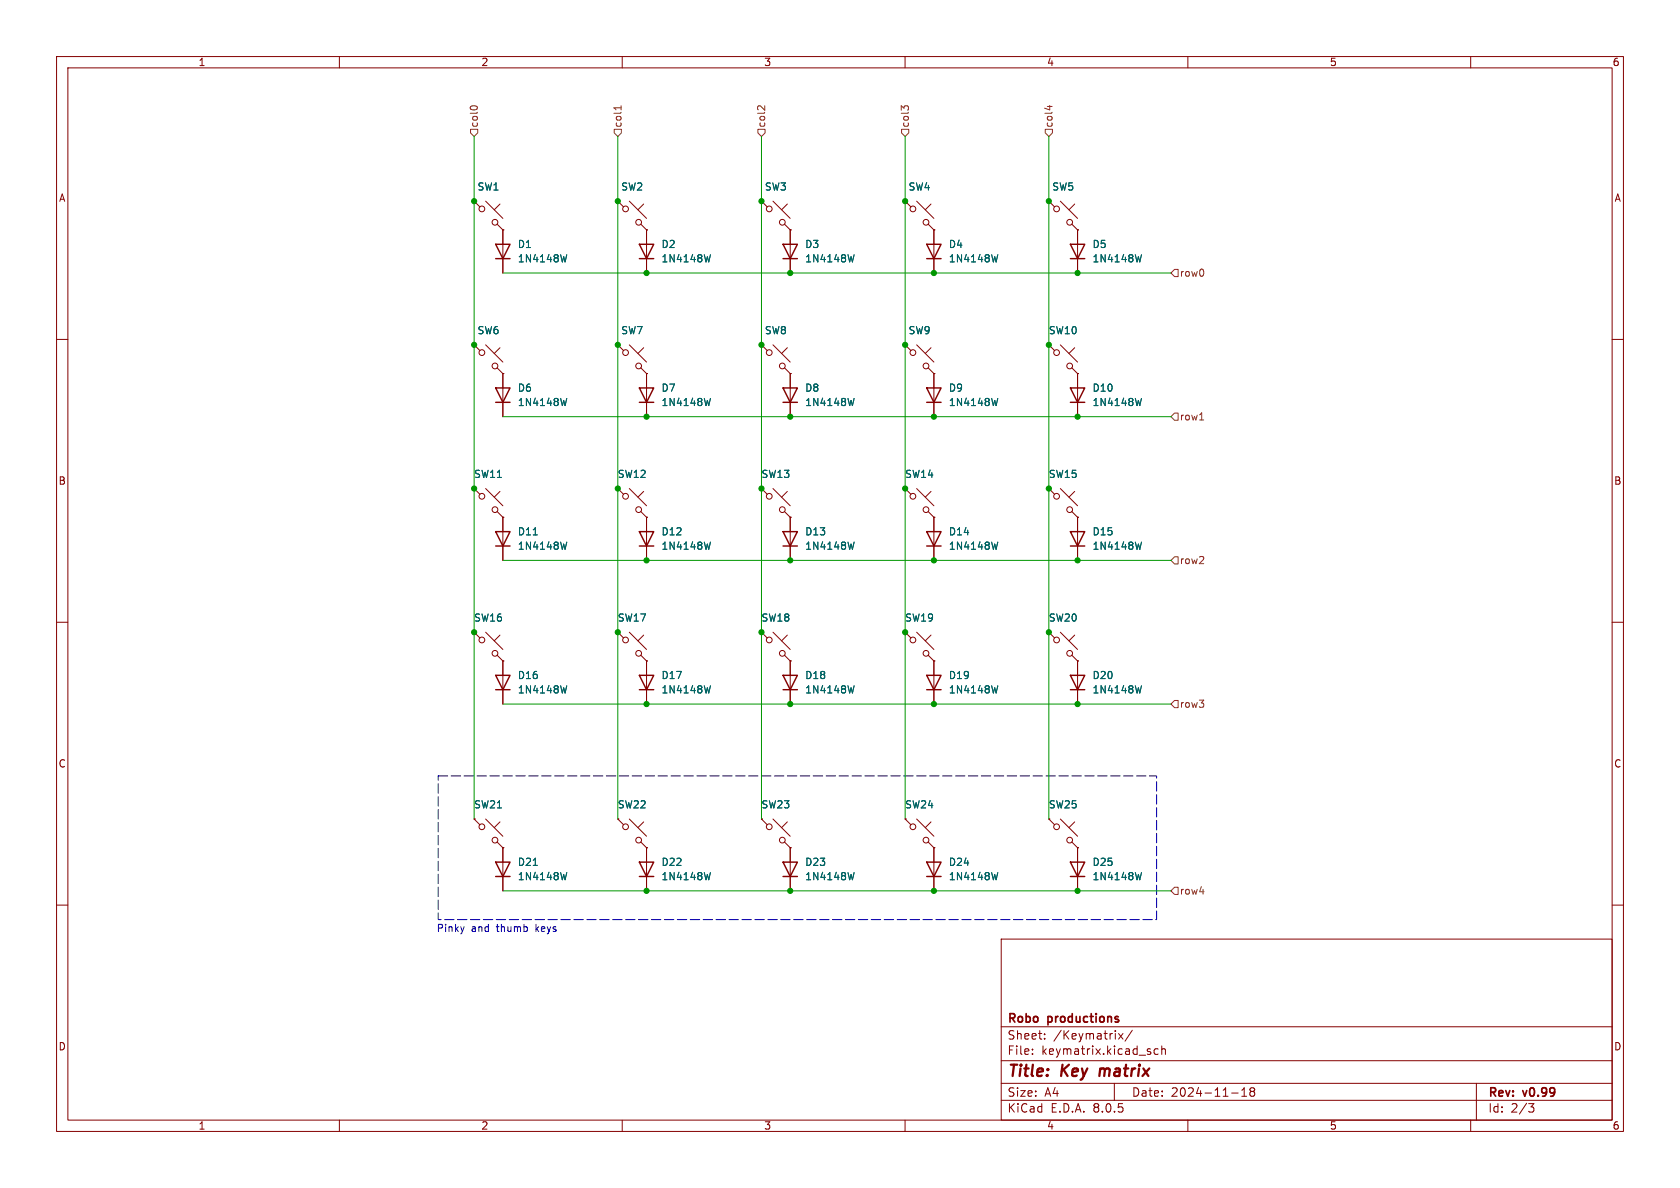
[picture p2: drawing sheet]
<svg xmlns="http://www.w3.org/2000/svg" width="297mm" height="210mm" viewBox="0 0 297 210" stroke-linecap="round" stroke-linejoin="round" font-family="sans-serif">
<g fill="none" stroke="#840000" stroke-width=".18">
<path d="M10 10h277v190h-277zM12 12h273v186h-273zM60 10v2M110 10v2M160 10v2M210 10v2M260 10v2M83.8 35.6l1 1M83.8 35.6h.1M85.9 35.6l3 3M87.9 39.6l1 1M88.4 36.1l-1 1"/>
<path d="M109.2 35.6l1 1M109.2 35.6h.1M111.3 35.6l3 3M113.3 39.6l1 1M113.8 36.1l-1 1M134.6 35.6l1 1M134.6 35.6h.1M136.7 35.6l3 3M138.7 39.6l1 1M139.2 36.1l-1 1M160 35.6l1 1M160 35.6h.1"/>
<path d="M162.1 35.6l3 3M164.1 39.6l1 1M164.6 36.1l-1 1M185.4 35.6l1 1M185.4 35.6h.1M187.5 35.6l3 3M189.5 39.6l1 1M190 36.1l-1 1M10 60h2M88.9 40.6h.1M88.9 40.6v7.7M114.3 40.6h.1"/>
<path d="M114.3 40.6v7.7M139.7 40.6h.1M139.7 40.6v7.7M165.1 40.6h.1M165.1 40.6v7.7M190.5 40.6h.1M190.5 40.6v7.7M285 60h2M83.8 61l1 1M83.8 61h.1M85.9 61l3 3M87.9 65l1 1"/>
<path d="M88.4 61.5l-1 1M88.9 66h.1M88.9 66v7.7M109.2 61l1 1M109.2 61h.1M111.3 61l3 3M113.3 65l1 1M113.8 61.5l-1 1M114.3 66h.1M114.3 66v7.7M134.6 61l1 1M134.6 61h.1"/>
<path d="M136.7 61l3 3M138.7 65l1 1M139.2 61.5l-1 1M139.7 66h.1M139.7 66v7.7M160 61l1 1M160 61h.1M162.1 61l3 3M164.1 65l1 1M164.6 61.5l-1 1M165.1 66h.1M165.1 66v7.7"/>
<path d="M185.4 61l1 1M185.4 61h.1M187.5 61l3 3M189.5 65l1 1M190 61.5l-1 1M190.5 66h.1M190.5 66v7.7M83.8 86.4l1 1M83.8 86.4h.1M85.9 86.4l3 3M87.9 90.4l1 1M88.4 86.9l-1 1"/>
<path d="M88.9 91.4h.1M88.9 91.4v7.7M109.2 86.4l1 1M109.2 86.4h.1M111.3 86.4l3 3M113.3 90.4l1 1M113.8 86.9l-1 1M114.3 91.4h.1M114.3 91.4v7.7M134.6 86.4l1 1M134.6 86.4h.1M136.7 86.4l3 3"/>
<path d="M138.7 90.4l1 1M139.2 86.9l-1 1M139.7 91.4h.1M139.7 91.4v7.7M160 86.4l1 1M160 86.4h.1M162.1 86.4l3 3M164.1 90.4l1 1M164.6 86.9l-1 1M165.1 91.4h.1M165.1 91.4v7.7M185.4 86.4l1 1"/>
<path d="M185.4 86.4h.1M187.5 86.4l3 3M189.5 90.4l1 1M190 86.9l-1 1M190.5 91.4h.1M190.5 91.4v7.7M10 110h2M83.8 111.8l1 1M83.8 111.8h.1M85.9 111.8l3 3M87.9 115.8l1 1M88.4 112.3l-1 1"/>
<path d="M88.9 116.8h.1M88.9 116.8v7.7M109.2 111.8l1 1M109.2 111.8h.1M111.3 111.8l3 3M113.3 115.8l1 1M113.8 112.3l-1 1M114.3 116.8h.1M114.3 116.8v7.7M134.6 111.8l1 1M134.6 111.8h.1M136.7 111.8l3 3"/>
<path d="M138.7 115.8l1 1M139.2 112.3l-1 1M139.7 116.8h.1M139.7 116.8v7.7M160 111.8l1 1M160 111.8h.1M162.1 111.8l3 3M164.1 115.8l1 1M164.6 112.3l-1 1M165.1 116.8h.1M165.1 116.8v7.7M185.4 111.8l1 1"/>
<path d="M185.4 111.8h.1M187.5 111.8l3 3M189.5 115.8l1 1M190 112.3l-1 1M190.5 116.8h.1M190.5 116.8v7.7M285 110h2M10 160h2M83.8 144.8l1 1M83.8 144.8h.1M85.9 144.8l3 3M87.9 148.8l1 1.1"/>
<path d="M88.4 145.3l-1 1M88.9 149.9h.1M88.9 149.9v7.6M109.2 144.8l1 1M109.2 144.8h.1M111.3 144.8l3 3M113.3 148.8l1 1.1M113.8 145.3l-1 1M114.3 149.9h.1M114.3 149.9v7.6M134.6 144.8l1 1M134.6 144.8h.1"/>
<path d="M136.7 144.8l3 3M138.7 148.8l1 1.1M139.2 145.3l-1 1M139.7 149.9h.1M139.7 149.9v7.6M160 144.8l1 1M160 144.8h.1M162.1 144.8l3 3M164.1 148.8l1 1.1M164.6 145.3l-1 1M165.1 149.9h.1M165.1 149.9v7.6"/>
<path d="M185.4 144.8l1 1M185.4 144.8h.1M187.5 144.8l3 3M189.5 148.8l1 1.1M190 145.3l-1 1M190.5 149.9h.1M190.5 149.9v7.6M285 160h2M177 166h108v32h-108zM60 198v2M110 198v2M160 198v2"/>
<path d="M177 194.5h108M177 191.5h108M177 187.5h108M177 181.5h108M182.5 186.3v.1M182.5 185.5v.1M184.7 183.6v.1M184.7 182.8v.1M197 191.5v3M197.7 182.7l.8 1M198.5 182.7l-.8 1M200.2 182.1l-1.3 2"/>
<path d="M204.7 185.5l-.4-.1-.3 .3v.4l.2 .2h.5M205.4 185.5l.2-.1 .4 .1v.9M205.4 184.9v1.5M210 198v2M217.7 193.2h1.2M219.5 193.8h.9M219.5 192.7l.5-.4v1.5M221.2 192.9l-.2 .3v.3l.2 .3 .5-.1 .1-.2-.1-.4-.2-.2M221.2 192.9l-.2-.2 .2-.4 .5 .1 .1 .2-.3 .3M221.2 192.9h.3M260 198v2M261 191.5v6.5"/>
<path d="M270.2 195.1h1l-.5 .6 .4 .1 .1 .5-.3 .3h-.4"/>
<circle cx="85.2" cy="36.9" r=".51"/>
<circle cx="87.5" cy="39.3" r=".51"/>
<circle cx="110.6" cy="36.9" r=".51"/>
<circle cx="112.9" cy="39.3" r=".51"/>
<circle cx="136" cy="36.9" r=".51"/>
<circle cx="138.3" cy="39.3" r=".51"/>
<circle cx="161.4" cy="36.9" r=".51"/>
<circle cx="163.7" cy="39.3" r=".51"/>
<circle cx="186.8" cy="36.9" r=".51"/>
<circle cx="189.1" cy="39.3" r=".51"/>
<circle cx="85.2" cy="62.3" r=".51"/>
<circle cx="87.5" cy="64.7" r=".51"/>
<circle cx="110.6" cy="62.3" r=".51"/>
<circle cx="112.9" cy="64.7" r=".51"/>
<circle cx="136" cy="62.3" r=".51"/>
<circle cx="138.3" cy="64.7" r=".51"/>
<circle cx="161.4" cy="62.3" r=".51"/>
<circle cx="163.7" cy="64.7" r=".51"/>
<circle cx="186.8" cy="62.3" r=".51"/>
<circle cx="189.1" cy="64.7" r=".51"/>
<circle cx="85.2" cy="87.7" r=".51"/>
<circle cx="87.5" cy="90.1" r=".51"/>
<circle cx="110.6" cy="87.7" r=".51"/>
<circle cx="112.9" cy="90.1" r=".51"/>
<circle cx="136" cy="87.7" r=".51"/>
<circle cx="138.3" cy="90.1" r=".51"/>
<circle cx="161.4" cy="87.7" r=".51"/>
<circle cx="163.7" cy="90.1" r=".51"/>
<circle cx="186.8" cy="87.7" r=".51"/>
<circle cx="189.1" cy="90.1" r=".51"/>
<circle cx="85.2" cy="113.1" r=".51"/>
<circle cx="87.5" cy="115.5" r=".51"/>
<circle cx="110.6" cy="113.1" r=".51"/>
<circle cx="112.9" cy="115.5" r=".51"/>
<circle cx="136" cy="113.1" r=".51"/>
<circle cx="138.3" cy="115.5" r=".51"/>
<circle cx="161.4" cy="113.1" r=".51"/>
<circle cx="163.7" cy="115.5" r=".51"/>
<circle cx="186.8" cy="113.1" r=".51"/>
<circle cx="189.1" cy="115.5" r=".51"/>
<circle cx="85.2" cy="146.2" r=".51"/>
<circle cx="87.5" cy="148.5" r=".51"/>
<circle cx="110.6" cy="146.2" r=".51"/>
<circle cx="112.9" cy="148.5" r=".51"/>
<circle cx="136" cy="146.2" r=".51"/>
<circle cx="138.3" cy="148.5" r=".51"/>
<circle cx="161.4" cy="146.2" r=".51"/>
<circle cx="163.7" cy="148.5" r=".51"/>
<circle cx="186.8" cy="146.2" r=".51"/>
<circle cx="189.1" cy="148.5" r=".51"/>
</g>
<path d="M194.5 188.9l-.2 1.3" fill="none" stroke="#840000" stroke-width=".4"/>
<g fill="none" stroke="#840000" stroke-width=".25">
<path d="M87.6 43.2h2.6l-1.3 2.5zM87.6 45.7h2.6M113 43.2h2.6l-1.3 2.5zM113 45.7h2.6M138.4 43.2h2.6l-1.3 2.5zM138.4 45.7h2.6M163.8 43.2h2.6l-1.3 2.5zM163.8 45.7h2.6M189.2 43.2h2.6l-1.3 2.5zM189.2 45.7h2.6M87.6 68.6h2.6l-1.3 2.5zM87.6 71.1h2.6"/>
<path d="M113 68.6h2.6l-1.3 2.5zM113 71.1h2.6M138.4 68.6h2.6l-1.3 2.5zM138.4 71.1h2.6M163.8 68.6h2.6l-1.3 2.5zM163.8 71.1h2.6M189.2 68.6h2.6l-1.3 2.5zM189.2 71.1h2.6M87.6 94h2.6l-1.3 2.5zM87.6 96.5h2.6M113 94h2.6l-1.3 2.5zM113 96.5h2.6"/>
<path d="M138.4 94h2.6l-1.3 2.5zM138.4 96.5h2.6M163.8 94h2.6l-1.3 2.5zM163.8 96.5h2.6M189.2 94h2.6l-1.3 2.5zM189.2 96.5h2.6M87.6 119.4h2.6l-1.3 2.5zM113 119.4h2.6l-1.3 2.5zM138.4 119.4h2.6l-1.3 2.5zM163.8 119.4h2.6l-1.3 2.5zM189.2 119.4h2.6l-1.3 2.5zM87.6 121.9h2.6"/>
<path d="M113 121.9h2.6M138.4 121.9h2.6M163.8 121.9h2.6M189.2 121.9h2.6M87.6 152.4h2.6l-1.3 2.5zM87.6 154.9h2.6M113 152.4h2.6l-1.3 2.5zM113 154.9h2.6M138.4 152.4h2.6l-1.3 2.5zM138.4 154.9h2.6M163.8 152.4h2.6l-1.3 2.5zM163.8 154.9h2.6"/>
<path d="M189.2 152.4h2.6l-1.3 2.5zM189.2 154.9h2.6"/>
</g>
<g fill="none" stroke="#006464" stroke-width=".18">
<path d="M100.2 45l-.3 1.3M125.6 45l-.3 1.3M151 45l-.3 1.3M176.4 45l-.3 1.3M201.8 45l-.3 1.3M100.2 70.4l-.3 1.3M125.6 70.4l-.3 1.3M151 70.4l-.3 1.3M176.4 70.4l-.3 1.3M201.8 70.4l-.3 1.3M94.3 94.6h.7M100.2 95.8l-.3 1.3"/>
<path d="M125.6 95.8l-.3 1.3M151 95.8l-.3 1.3M176.4 95.8l-.3 1.3M201.8 95.8l-.3 1.3M100.2 121.2l-.3 1.3M125.6 121.2l-.3 1.3M151 121.2l-.3 1.3M176.4 121.2l-.3 1.3M201.8 121.2l-.3 1.3M94.3 153h.7M100.2 154.2l-.3 1.3M125.6 154.2l-.3 1.3"/>
<path d="M151 154.2l-.3 1.3M176.4 154.2l-.3 1.3M201.8 154.2l-.3 1.3"/>
</g>
<g fill="none" stroke="#725600" stroke-width=".18">
<path d="M83.2 18.9l.4-.2 .7 .2M109.8 18.7v.7M109.8 19.1h-1.3l.2 .1M135.2 18.7v.8l-.7-.7-.3-.1-.3 .2M159.8 18.9l.3-.2h.3l.2 .2M159.8 19.1l-.5-.4v.8M185.2 18.8h.8M185.6 18.6v.8M83.2 22.9h1.3v.6l-.7 .6-.6-.6zM108.6 22.9h1.3v.6l-.7 .6-.6-.6zM134 22.9h1.3v.6l-.7 .6-.6-.6zM159.4 22.9h1.3v.6l-.7 .6-.6-.6z"/>
<path d="M184.8 22.9h1.3v.6l-.7 .6-.6-.6zM207 48.3l.6-.7h.7v1.3h-.7zM207 73.7l.6-.7h.7v1.3h-.7zM212.1 74.2h.7M207.6 98.4h.7v1.3h-.7l-.6-.6zM207.6 123.8h.7v1.3h-.7l-.6-.6zM207.6 156.8h.7v1.3h-.7l-.6-.6zM212.1 157.6h.8"/>
</g>
<path d="M82 163.8l-.3 .9" fill="none" stroke="#0000c2" stroke-width=".18"/>
<path d="M77.5 137.2h127v25.4h-127z" fill="none" stroke="#000084" stroke-width=".18" stroke-dasharray="1.7 .6"/>
<path d="M83.8 24.1v120.7M109.2 24.1v120.7M134.6 24.1v120.7M160 24.1v120.7M185.4 24.1v120.7M88.9 48.3h118.1M88.9 73.7h118.1M88.9 99.1h118.1M88.9 124.5h118.1M88.9 157.5h118.1" fill="none" stroke="#009600" stroke-width=".18"/>
<g fill="#009600" stroke="#009600" stroke-width=".18">
<circle cx="114.3" cy="157.5" r=".46"/>
<circle cx="134.6" cy="111.8" r=".46"/>
<circle cx="139.7" cy="124.5" r=".46"/>
<circle cx="114.3" cy="124.5" r=".46"/>
<circle cx="109.2" cy="111.8" r=".46"/>
<circle cx="83.8" cy="111.8" r=".46"/>
<circle cx="139.7" cy="99.1" r=".46"/>
<circle cx="114.3" cy="99.1" r=".46"/>
<circle cx="114.3" cy="48.3" r=".46"/>
<circle cx="114.3" cy="73.7" r=".46"/>
<circle cx="134.6" cy="86.4" r=".46"/>
<circle cx="83.8" cy="35.6" r=".46"/>
<circle cx="83.8" cy="61" r=".46"/>
<circle cx="109.2" cy="35.6" r=".46"/>
<circle cx="134.6" cy="61" r=".46"/>
<circle cx="109.2" cy="61" r=".46"/>
<circle cx="109.2" cy="86.4" r=".46"/>
<circle cx="83.8" cy="86.4" r=".46"/>
<circle cx="165.1" cy="73.7" r=".46"/>
<circle cx="139.7" cy="73.7" r=".46"/>
<circle cx="160" cy="61" r=".46"/>
<circle cx="160" cy="86.4" r=".46"/>
<circle cx="190.5" cy="73.7" r=".46"/>
<circle cx="185.4" cy="86.4" r=".46"/>
<circle cx="134.6" cy="35.6" r=".46"/>
<circle cx="160" cy="35.6" r=".46"/>
<circle cx="190.5" cy="48.3" r=".46"/>
<circle cx="139.7" cy="48.3" r=".46"/>
<circle cx="165.1" cy="48.3" r=".46"/>
<circle cx="185.4" cy="35.6" r=".46"/>
<circle cx="185.4" cy="61" r=".46"/>
<circle cx="190.5" cy="99.1" r=".46"/>
<circle cx="185.4" cy="111.8" r=".46"/>
<circle cx="190.5" cy="124.5" r=".46"/>
<circle cx="165.1" cy="124.5" r=".46"/>
<circle cx="190.5" cy="157.5" r=".46"/>
<circle cx="165.1" cy="99.1" r=".46"/>
<circle cx="160" cy="111.8" r=".46"/>
<circle cx="139.7" cy="157.5" r=".46"/>
<circle cx="165.1" cy="157.5" r=".46"/>
</g>
<g font-size="2.8" fill="#840000">
<text x="178" y="190.9">Title:</text>
<text x="187.7" y="190.9">Key</text>
<text x="195.2" y="190.9">matrix</text>
</g>
<g font-size="2.1" fill="#840000">
<text x="178" y="184">Sheet:</text>
<text x="178" y="181.2">Robo</text>
<text x="185.3" y="181.2">productions</text>
<text x="186.2" y="184">/Keymatrix/</text>
<text x="178" y="186.7">File:</text>
<text x="184.1" y="186.7">keymatrix.kicad_sch</text>
<text x="178" y="196.9">KiCad</text>
<text x="178" y="194.1">Size:</text>
<text x="184.7" y="194.1">A4</text>
<text x="185.7" y="196.9">E.D.A.</text>
<text x="193.3" y="196.9">8.0.5</text>
<text x="200" y="194.1">Date:</text>
<text x="207" y="194.1">2024-11-18</text>
<text x="263" y="194.3">Rev:</text>
<text x="263" y="196.9">Id:</text>
<text x="267.1" y="196.9">2/3</text>
<text x="269.4" y="194.3">v0.99</text>
</g>
<g font-size="1.8" fill="#840000">
<text x="35" y="11.9">1</text>
<text x="85" y="11.9">2</text>
<text x="135" y="11.9">3</text>
<text x="185" y="11.9">4</text>
<text x="235" y="11.9">5</text>
<text x="285" y="11.9">6</text>
<text x="10.3" y="35.9">A</text>
<text x="285.3" y="35.9">A</text>
<text x="10.3" y="85.9">B</text>
<text x="285.3" y="85.9">B</text>
<text x="10.3" y="135.9">C</text>
<text x="285.3" y="135.9">C</text>
<text x="10.3" y="185.9">D</text>
<text x="285.3" y="185.9">D</text>
<text x="35" y="199.9">1</text>
<text x="85" y="199.9">2</text>
<text x="135" y="199.9">3</text>
<text x="185" y="199.9">4</text>
<text x="235" y="199.9">5</text>
<text x="285" y="199.9">6</text>
</g>
<g font-size="1.8" fill="#725600">
<text x="84.7" y="22.7" transform="rotate(-90 84.7 22.7)">col0</text>
<text x="110.1" y="22.7" transform="rotate(-90 110.1 22.7)">col1</text>
<text x="135.5" y="22.7" transform="rotate(-90 135.5 22.7)">col2</text>
<text x="160.9" y="22.7" transform="rotate(-90 160.9 22.7)">col3</text>
<text x="186.3" y="22.7" transform="rotate(-90 186.3 22.7)">col4</text>
<text x="208.5" y="49.1">row0</text>
<text x="208.5" y="74.5">row1</text>
<text x="208.5" y="99.9">row2</text>
<text x="208.5" y="125.3">row3</text>
<text x="208.5" y="158.3">row4</text>
</g>
<g font-size="1.8" fill="#006464">
<text x="84.3" y="33.9">SW1</text>
<text x="109.7" y="33.9">SW2</text>
<text x="135.1" y="33.9">SW3</text>
<text x="160.5" y="33.9">SW4</text>
<text x="185.9" y="33.9">SW5</text>
<text x="91.4" y="44">D1</text>
<text x="91.4" y="46.6">1N4148W</text>
<text x="116.8" y="44">D2</text>
<text x="116.8" y="46.6">1N4148W</text>
<text x="142.2" y="44">D3</text>
<text x="142.2" y="46.6">1N4148W</text>
<text x="167.6" y="44">D4</text>
<text x="167.6" y="46.6">1N4148W</text>
<text x="193" y="44">D5</text>
<text x="193" y="46.6">1N4148W</text>
<text x="84.3" y="59.3">SW6</text>
<text x="109.7" y="59.3">SW7</text>
<text x="135.1" y="59.3">SW8</text>
<text x="160.5" y="59.3">SW9</text>
<text x="185.3" y="59.3">SW10</text>
<text x="91.4" y="69.4">D6</text>
<text x="91.4" y="72">1N4148W</text>
<text x="116.8" y="69.4">D7</text>
<text x="116.8" y="72">1N4148W</text>
<text x="142.2" y="69.4">D8</text>
<text x="142.2" y="72">1N4148W</text>
<text x="167.6" y="69.4">D9</text>
<text x="167.6" y="72">1N4148W</text>
<text x="193" y="69.4">D10</text>
<text x="193" y="72">1N4148W</text>
<text x="83.7" y="84.7">SW11</text>
<text x="109.1" y="84.7">SW12</text>
<text x="134.5" y="84.7">SW13</text>
<text x="159.9" y="84.7">SW14</text>
<text x="185.3" y="84.7">SW15</text>
<text x="91.4" y="94.8">D11</text>
<text x="116.8" y="94.8">D12</text>
<text x="142.2" y="94.8">D13</text>
<text x="167.6" y="94.8">D14</text>
<text x="193" y="94.8">D15</text>
<text x="91.4" y="97.4">1N4148W</text>
<text x="116.8" y="97.4">1N4148W</text>
<text x="142.2" y="97.4">1N4148W</text>
<text x="167.6" y="97.4">1N4148W</text>
<text x="193" y="97.4">1N4148W</text>
<text x="83.7" y="110.1">SW16</text>
<text x="109.1" y="110.1">SW17</text>
<text x="134.5" y="110.1">SW18</text>
<text x="159.9" y="110.1">SW19</text>
<text x="185.3" y="110.1">SW20</text>
<text x="91.4" y="120.2">D16</text>
<text x="91.4" y="122.8">1N4148W</text>
<text x="116.8" y="120.2">D17</text>
<text x="116.8" y="122.8">1N4148W</text>
<text x="142.2" y="120.2">D18</text>
<text x="142.2" y="122.8">1N4148W</text>
<text x="167.6" y="120.2">D19</text>
<text x="167.6" y="122.8">1N4148W</text>
<text x="193" y="120.2">D20</text>
<text x="193" y="122.8">1N4148W</text>
<text x="83.7" y="143.1">SW21</text>
<text x="109.1" y="143.1">SW22</text>
<text x="134.5" y="143.1">SW23</text>
<text x="159.9" y="143.1">SW24</text>
<text x="185.3" y="143.1">SW25</text>
<text x="91.4" y="153.3">D21</text>
<text x="91.4" y="155.8">1N4148W</text>
<text x="116.8" y="153.3">D22</text>
<text x="116.8" y="155.8">1N4148W</text>
<text x="142.2" y="153.3">D23</text>
<text x="142.2" y="155.8">1N4148W</text>
<text x="167.6" y="153.3">D24</text>
<text x="167.6" y="155.8">1N4148W</text>
<text x="193" y="153.3">D25</text>
<text x="193" y="155.8">1N4148W</text>
</g>
<g font-size="1.8" fill="#0000c2">
<text x="77.1" y="165">Pinky</text>
<text x="83.3" y="165">and</text>
<text x="87.9" y="165">thumb</text>
<text x="95" y="165">keys</text>
</g>
</svg>
